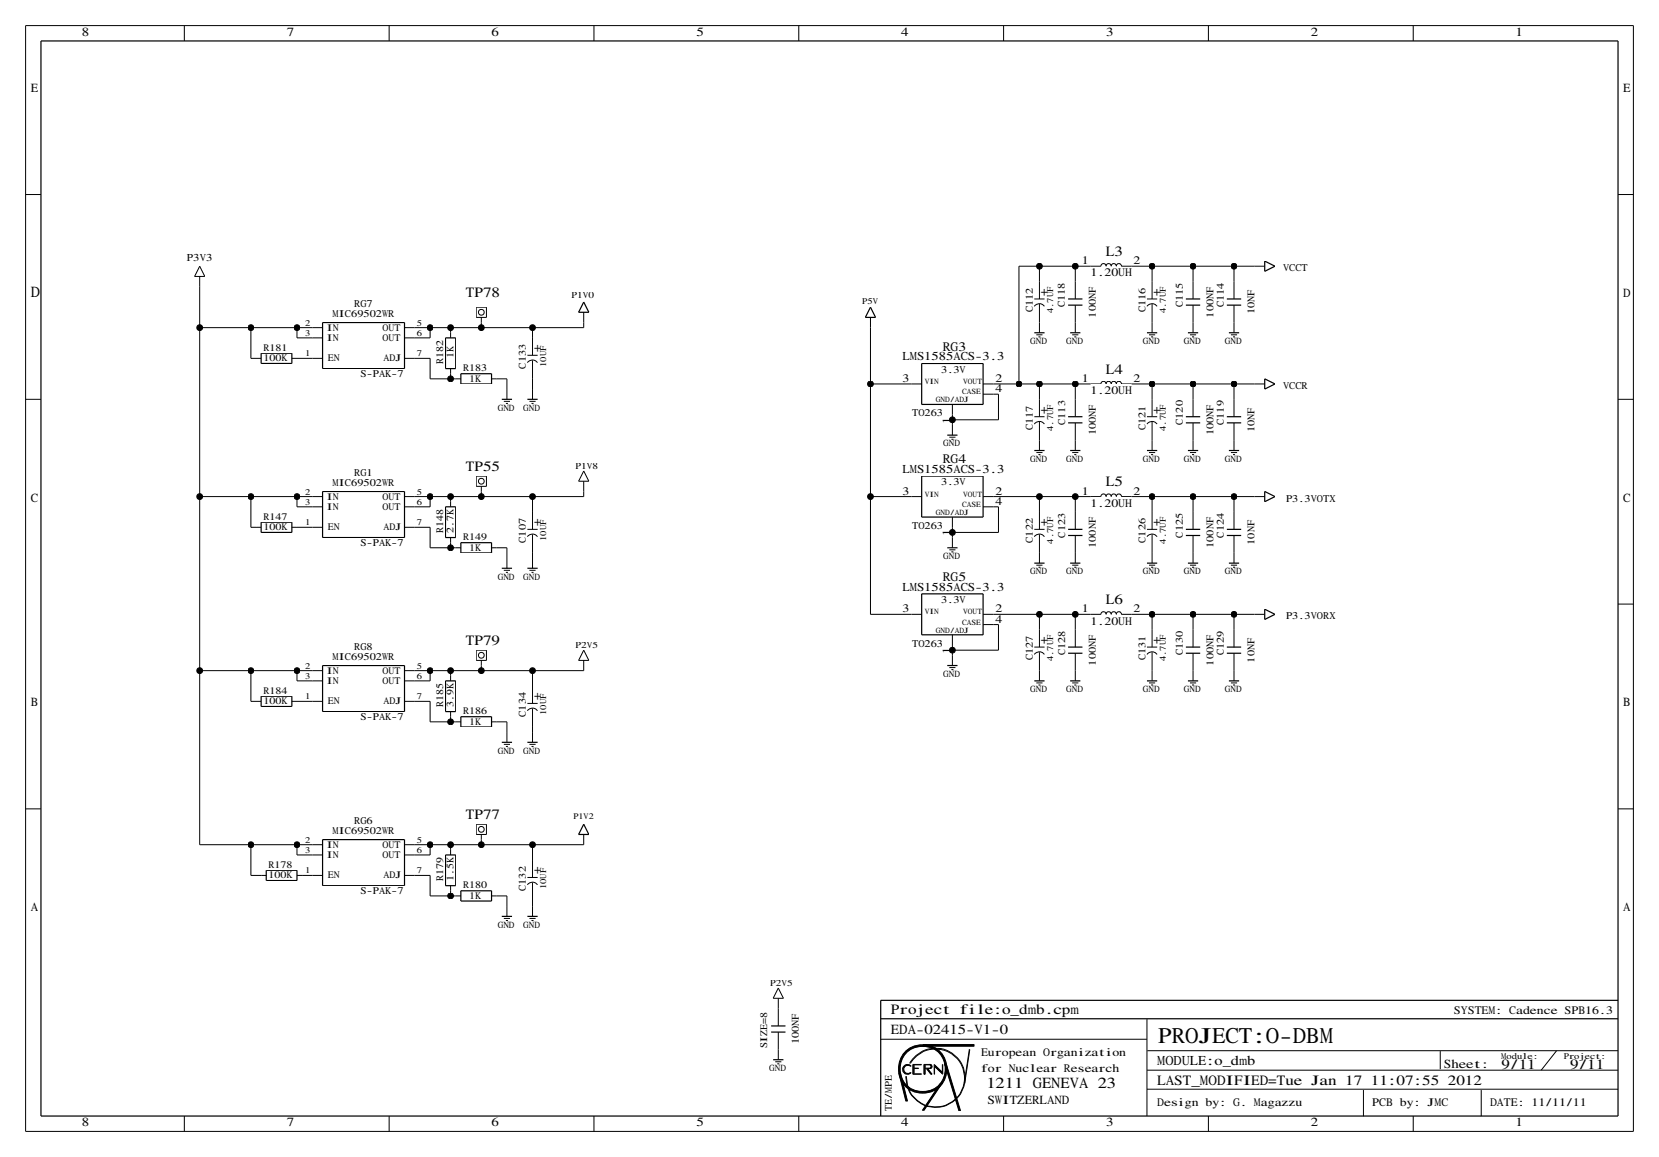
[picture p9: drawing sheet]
<svg xmlns="http://www.w3.org/2000/svg" width="411mm" height="287mm" viewBox="0 0 411 287" stroke-linecap="round" stroke-linejoin="round" font-family="sans-serif">
<g fill="none" stroke="#000" stroke-width=".25">
<path d="M6.3 6.4h398.8zM6.3 6.4v274.3zM45.7 6.4v3.8zM96.5 6.4v3.8zM147.3 6.4v3.8zM198.1 6.4v3.8zM248.9 6.4v3.8zM299.7 6.4v3.8zM350.5 6.4v3.8zM405.1 6.4v274.3zM6.3 48.3h3.9zM401.3 48.3h3.8z"/>
<path d="M48.3 68.6h2.5zM49.5 71.1v10.2zM49.5 68.6v2.5zM49.5 66l1.3 2.6zM49.5 66l-1.2 2.6zM118.1 76.2v2.5zM118.1 76.2h2.5zM118.1 78.7h2.5zM119.4 78.7v1.3zM120.6 76.2v2.5zM144.8 77.5v2.5zM215.9 78.7v2.6z"/>
<path d="M252.7 66v29.2zM252.7 66h5.1zM256.5 76a1.5 1.5 0 0 1 2.5 0M256.5 74.2h2.6zM257.8 66h8.9zM257.8 66v3.8zM257.8 75.4v4.6zM257.8 69.8v4.4zM266.7 66h3.8zM266.7 66v3.8zM266.7 75.7v4.3zM266.7 69.8v4.4z"/>
<path d="M270.5 66h2.5zM273.1 66a.66 .66 0 0 1 .6-.6 .66 .66 0 0 1 .7 .6M274.3 66a.66 .66 0 0 1 .7-.6 .66 .66 0 0 1 .6 .6M275.6 66a.66 .66 0 0 1 .7-.6 .66 .66 0 0 1 .6 .6M276.9 66a.66 .66 0 0 1 .6-.6 .66 .66 0 0 1 .7 .6M278.1 66h2.6zM280.7 66h5zM284.5 74.2h2.5zM284.5 76a1.5 1.5 0 0 1 2.5 0M285.8 66v3.8zM285.8 66h10.1zM285.8 75.4v4.6z"/>
<path d="M285.8 69.8v4.4zM295.9 66h10.2zM295.9 66v3.8zM295.9 75.7v4.3zM295.9 69.8v4.4zM306.1 66h5zM306.1 66v3.8zM306.1 75.7v4.3zM306.1 69.8v4.4zM311.2 66h2.5zM6.3 99.1h3.9zM49.5 81.3h12.7z"/>
<path d="M49.5 81.3v41.9zM62.2 81.3h11.5zM62.2 81.3v7.6zM62.2 88.9h1.3zM63.5 88.9h1.3zM72.4 88.9h1.3zM73.7 88.9h3.8zM73.7 81.3v2.5zM73.7 83.8h3.8zM73.7 81.3h3.8zM77.5 83.8h2.5zM77.5 81.3h2.5z"/>
<path d="M77.5 88.9h2.5zM100.3 88.9h2.6zM100.3 83.8h2.6zM100.3 81.3h2.6zM102.9 88.9h3.8zM102.9 83.8h3.8zM102.9 81.3h3.8zM106.7 94h5.1zM106.7 88.9v5.1zM106.7 81.3v2.5zM106.7 81.3h5.1zM111.8 92.7v1.3z"/>
<path d="M111.8 81.3v1.2zM111.8 91.4v1.3zM111.8 82.5v1.3zM111.8 81.3h7.6zM111.8 94h1.2zM113 94h1.3zM119.4 81.3h12.7zM119.4 80v1.3zM121.9 94h1.3zM123.2 94h2.5zM125 99.6h1.5zM125.7 94v2.5z"/>
<path d="M125.7 96.5v2.6zM130.8 90a1.5 1.5 0 0 1 2.5 0M130.8 88.1h2.5zM131.3 99.6h1.5zM132.1 81.3v2.5zM132.1 94v2.5zM132.1 96.5v2.6zM132.1 89.4v4.6zM132.1 83.8v4.3zM132.1 81.3h12.7zM144.8 80v1.3zM215.9 95.2h10.2z"/>
<path d="M215.9 95.2v28zM215.9 81.3v13.9zM226.1 95.2h2.5zM243.8 95.2h2.6zM243.8 97.8h2.6zM246.4 95.2h6.3zM246.4 97.8h1.3zM247.6 97.8v6.3zM252.7 95.2h5.1zM257 83.1h1.6zM257.6 83.6h.5zM257.8 95.2h8.9z"/>
<path d="M257.8 95.2v3.9zM257.8 80v2.5zM257.8 99.1v4.3zM265.9 83.1h1.6zM266.4 83.6h.6zM266.7 95.2v3.9zM266.7 95.2h3.8zM266.7 80v2.5zM266.7 99.1v4.3zM270.5 95.2h2.5zM273.1 95.2a.66 .66 0 0 1 .6-.6 .66 .66 0 0 1 .7 .6M274.3 95.2a.66 .66 0 0 1 .7-.6 .66 .66 0 0 1 .6 .6"/>
<path d="M275.6 95.2a.66 .66 0 0 1 .7-.6 .66 .66 0 0 1 .6 .6M276.9 95.2a.66 .66 0 0 1 .6-.6 .66 .66 0 0 1 .7 .6M278.1 95.2h2.6zM280.7 95.2h5zM285 83.1h1.5zM285.5 83.6h.5zM285.8 95.2v3.9zM285.8 95.2h10.1zM285.8 80v2.5zM285.8 99.1v4.3zM295.1 83.1h1.6zM295.7 83.6h.5z"/>
<path d="M295.9 95.2h10.2zM295.9 95.2v3.9zM295.9 99.1v4.3zM295.9 80v2.5zM305.3 83.1h1.5zM305.8 83.6h.5zM306.1 95.2h5zM306.1 95.2v3.9zM306.1 99.1v4.3zM306.1 80v2.5zM311.2 95.2h2.5zM401.3 99.1h3.8z"/>
<path d="M118.1 118.1v2.5zM118.1 118.1h2.5zM120.6 118.1v2.5zM125.5 100.1h.5zM131.8 100.1h.5zM143.5 119.4h2.5zM144.8 116.8l-1.3 2.6zM144.8 116.8l1.2 2.6zM144.8 119.4v2.5zM235.5 108.5h1.5zM236 109h.5zM236.2 102.9v1.2z"/>
<path d="M236.2 104.1v1.3zM236.2 105.4v2.5zM236.2 100.3v2.6zM236.2 104.1h11.4zM256.5 105.2a1.5 1.5 0 0 1 2.5 0M256.5 103.4h2.6zM257 112.3h1.6zM257.6 112.8h.5zM257.8 109.2v2.6zM257.8 104.6v4.6zM265.9 112.3h1.6zM266.4 112.8h.6z"/>
<path d="M266.7 109.2v2.6zM266.7 104.9v4.3zM284.5 103.4h2.5zM284.5 105.2a1.5 1.5 0 0 1 2.5 0M285 112.3h1.5zM285.5 112.8h.5zM285.8 109.2v2.6zM285.8 104.6v4.6zM295.1 112.3h1.6zM295.7 112.8h.5zM295.9 109.2v2.6zM295.9 104.9v4.3z"/>
<path d="M305.3 112.3h1.5zM305.8 112.8h.5zM306.1 104.9v4.3zM306.1 109.2v2.6zM49.5 123.2h12.7zM49.5 123.2v43.2zM62.2 123.2h11.5zM62.2 123.2v7.6zM62.2 130.8h1.3zM63.5 130.8h1.3zM72.4 130.8h1.3zM73.7 130.8h3.8z"/>
<path d="M73.7 123.2v2.5zM73.7 125.7h3.8zM73.7 123.2h3.8zM77.5 125.7h2.5zM77.5 123.2h2.5zM77.5 130.8h2.5zM100.3 130.8h2.6zM100.3 125.7h2.6zM100.3 123.2h2.6zM102.9 130.8h3.8zM102.9 125.7h3.8zM102.9 123.2h3.8z"/>
<path d="M106.7 135.9h5.1zM106.7 130.8v5.1zM106.7 123.2v2.5zM106.7 123.2h5.1zM111.8 134.6v1.3zM111.8 123.2v1.3zM111.8 133.3v1.3zM111.8 124.5v1.2zM111.8 123.2h7.6zM111.8 135.9h1.2zM113 135.9h1.3zM118.1 120.6h2.5z"/>
<path d="M119.4 123.2h12.7zM119.4 121.9v1.3zM119.4 120.6v1.3zM121.9 135.9h1.3zM123.2 135.9h2.5zM125.7 135.9v2.5zM125.7 138.4v2.6zM130.8 133.1a1.5 1.5 0 0 1 2.5 0M130.8 131.3h2.5zM132.1 123.2v3.8zM132.1 137.2v1.2zM132.1 132.6v4.6z"/>
<path d="M132.1 127v4.3zM132.1 138.4v2.6zM132.1 123.2h12.7zM144.8 121.9v1.3zM215.9 123.2v29.2zM215.9 123.2h10.2zM226.1 123.2h2.5zM235.5 136.4h1.5zM236 136.9h.5zM236.2 132.1h11.4zM236.2 130.8v1.3zM236.2 132.1v1.2z"/>
<path d="M236.2 133.3v2.6zM236.2 128.3v2.5zM243.8 123.2h2.6zM243.8 125.7h2.6zM246.4 125.7h1.2zM246.4 123.2h11.4zM247.6 125.7v6.4zM256.5 133.1a1.5 1.5 0 0 1 2.5 0M256.5 131.3h2.6zM257.8 123.2h8.9zM257.8 123.2v3.8zM257.8 137.2v2.5z"/>
<path d="M257.8 132.6v4.6zM257.8 127v4.3zM266.7 123.2v3.8zM266.7 123.2h3.8zM266.7 137.2v2.5zM266.7 132.8v4.4zM266.7 127v4.3zM270.5 123.2h2.5zM273.1 123.2a.66 .66 0 0 1 .6-.7 .66 .66 0 0 1 .7 .7M274.3 123.2a.66 .66 0 0 1 .7-.7 .66 .66 0 0 1 .6 .7M275.6 123.2a.66 .66 0 0 1 .7-.7 .66 .66 0 0 1 .6 .7M276.9 123.2a.66 .66 0 0 1 .6-.7 .66 .66 0 0 1 .7 .7"/>
<path d="M278.1 123.2h2.6zM280.7 123.2h5zM284.5 131.3h2.5zM284.5 133.1a1.5 1.5 0 0 1 2.5 0M285.8 123.2v3.8zM285.8 123.2h10.1zM285.8 137.2v2.5zM285.8 132.6v4.6zM285.8 127v4.3zM295.9 123.2h10.2zM295.9 123.2v3.8zM295.9 137.2v2.5z"/>
<path d="M295.9 132.8v4.4zM295.9 127v4.3zM306.1 123.2h5zM306.1 123.2v3.8zM306.1 132.8v4.4zM306.1 127v4.3zM306.1 137.2v2.5zM311.2 123.2h2.5zM125 141.5h1.5zM125.5 142h.5zM131.3 141.5h1.5zM131.8 142h.5z"/>
<path d="M215.9 152.4h10.2zM226.1 152.4h2.5zM236.2 157.5v2.5zM243.8 152.4h2.6zM243.8 154.9h2.6zM246.4 154.9h1.2zM246.4 152.4h11.4zM247.6 154.9v6.4zM257 140.2h1.6zM257.6 140.7h.5zM257.8 152.4h8.9zM257.8 152.4v3.8z"/>
<path d="M257.8 156.2v4.3zM265.9 140.2h1.6zM266.4 140.7h.6zM266.7 152.4v3.8zM266.7 152.4h3.8zM266.7 156.2v4.3zM270.5 152.4h2.5zM273.1 152.4a.66 .66 0 0 1 .6-.6 .66 .66 0 0 1 .7 .6M274.3 152.4a.66 .66 0 0 1 .7-.6 .66 .66 0 0 1 .6 .6M275.6 152.4a.66 .66 0 0 1 .7-.6 .66 .66 0 0 1 .6 .6M276.9 152.4a.66 .66 0 0 1 .6-.6 .66 .66 0 0 1 .7 .6M278.1 152.4h2.6z"/>
<path d="M280.7 152.4h5zM285 140.2h1.5zM285.5 140.7h.5zM285.8 152.4v3.8zM285.8 152.4h10.1zM285.8 156.2v4.3zM295.1 140.2h1.6zM295.7 140.7h.5zM295.9 152.4h10.2zM295.9 152.4v3.8zM295.9 156.2v4.3zM305.3 140.2h1.5z"/>
<path d="M305.8 140.7h.5zM306.1 152.4h5zM306.1 152.4v3.8zM306.1 156.2v4.3zM311.2 152.4h2.5zM401.3 149.9h3.8zM49.5 166.4h12.7zM49.5 166.4v43.1zM62.2 166.4h11.5zM62.2 166.4v7.6zM62.2 174h1.3zM63.5 174h1.3z"/>
<path d="M72.4 174h1.3zM73.7 174h3.8zM73.7 166.4v2.5zM73.7 168.9h3.8zM73.7 166.4h3.8zM77.5 168.9h2.5zM77.5 166.4h2.5zM77.5 174h2.5zM100.3 174h2.6zM100.3 168.9h2.6zM100.3 166.4h2.6zM102.9 174h3.8z"/>
<path d="M102.9 168.9h3.8zM102.9 166.4h3.8zM106.7 179.1h5.1zM106.7 174v5.1zM106.7 166.4v2.5zM106.7 166.4h5.1zM111.8 177.8v1.3zM111.8 166.4v1.2zM111.8 176.5v1.3zM111.8 167.6v1.3zM111.8 166.4h7.6zM111.8 179.1h1.2z"/>
<path d="M113 179.1h1.3zM118.1 161.3v2.5zM118.1 161.3h2.5zM118.1 163.8h2.5zM119.4 166.4h12.7zM119.4 165.1v1.3zM119.4 163.8v1.3zM120.6 161.3v2.5zM121.9 179.1h1.3zM123.2 179.1h2.5zM125.7 179.1v2.5zM130.8 176.3a1.5 1.5 0 0 1 2.5 0"/>
<path d="M130.8 174.5h2.5zM132.1 166.4v3.8zM132.1 175.8v4.5zM132.1 170.2v4.3zM132.1 166.4h12.7zM143.5 163.8h2.5zM144.8 161.3l-1.3 2.5zM144.8 163.8v2.6zM144.8 161.3l1.2 2.5zM235.5 165.6h1.5zM236 166.1h.5zM236.2 161.3h11.4z"/>
<path d="M236.2 160v1.3zM236.2 161.3v1.3zM236.2 162.6v2.5zM256.5 162.4a1.5 1.5 0 0 1 2.5 0M256.5 160.5h2.6zM257 169.4h1.6zM257.6 169.9h.5zM257.8 166.4v2.5zM257.8 161.8v4.6zM265.9 169.4h1.6zM266.4 169.9h.6zM266.7 166.4v2.5z"/>
<path d="M266.7 162.1v4.3zM284.5 160.5h2.5zM284.5 162.4a1.5 1.5 0 0 1 2.5 0M285 169.4h1.5zM285.5 169.9h.5zM285.8 166.4v2.5zM285.8 161.8v4.6zM295.1 169.4h1.6zM295.7 169.9h.5zM295.9 166.4v2.5zM295.9 162.1v4.3zM305.3 169.4h1.5z"/>
<path d="M305.8 169.9h.5zM306.1 162.1v4.3zM306.1 166.4v2.5zM125 184.7h1.5zM125.5 185.2h.5zM125.7 181.6v2.5zM131.3 184.7h1.5zM131.8 185.2h.5zM132.1 180.3v1.3zM132.1 181.6v2.5zM6.3 200.7h3.9zM49.5 209.5h12.7z"/>
<path d="M62.2 209.5h11.5zM62.2 209.5v7.7zM62.2 217.2h2.6zM64.8 217.2h1.2zM73.7 217.2h1.2zM73.7 209.5v2.6zM73.7 212.1h3.8zM73.7 209.5h3.8zM74.9 217.2h2.6zM77.5 212.1h2.5zM77.5 209.5h2.5zM77.5 217.2h2.5z"/>
<path d="M100.3 217.2h2.6zM100.3 212.1h2.6zM100.3 209.5h2.6zM102.9 217.2h3.8zM102.9 212.1h3.8zM102.9 209.5h3.8zM106.7 217.2v5zM106.7 209.5v2.6zM106.7 209.5h5.1zM111.8 209.5v1.3zM111.8 219.7v1.3zM111.8 210.8v1.3z"/>
<path d="M111.8 209.5h7.6zM118.1 204.5v2.5zM118.1 204.5h2.5zM118.1 207h2.5zM119.4 209.5h12.7zM119.4 208.3v1.2zM119.4 207v1.3zM120.6 204.5v2.5zM130.8 219.5a1.5 1.5 0 0 1 2.5 0M130.8 217.7h2.5zM132.1 209.5v3.9zM132.1 218.9v4.6z"/>
<path d="M132.1 213.4v4.3zM132.1 209.5h12.7zM144.8 207v2.5zM401.3 200.7h3.8zM106.7 222.2h5.1zM111.8 221v1.2zM111.8 222.2h1.2zM113 222.2h1.3zM121.9 222.2h1.3zM123.2 222.2h2.5zM125 227.8h1.5zM125.5 228.3h.5z"/>
<path d="M125.7 222.2v2.6zM125.7 224.8v2.5zM131.3 227.8h1.5zM131.8 228.3h.5zM132.1 223.5v1.3zM132.1 224.8v2.5zM191.8 247.6h2.5zM193 245.1l-1.2 2.5zM193 247.6v2.6zM193 245.1l1.3 2.5zM193 256v4.3zM193 250.2v4.3z"/>
<path d="M218.4 257.8h66.1zM228.9 259.4h12.8zM228.9 259.3h12.8zM228.9 259.5h12.8zM228.9 259.2h12.8zM228.9 259.1h12.8zM284.5 252.8v24.1zM45.7 276.9v3.8zM96.5 276.9v3.8zM147.3 276.9v3.8zM192.3 263.4h1.5zM192.8 263.9h.5z"/>
<path d="M193 260.3v2.6zM198.1 276.9v3.8zM222.9 266.1l1.8 7.1zM223 266.1l1.8 7.1zM223.1 266.1l1.8 7.1zM223.2 266.1l1.8 7.1zM223.3 266.1l1.8 7.1zM225.6 263.8a7.4 7.4 0 0 1 12.1-1.1 7.4 7.4 0 0 1-3.4 11.7 7.4 7.4 0 0 1-9.6-7.4M225.8 263.8a7.2 7.2 0 0 1 11.8-.9 7.2 7.2 0 0 1-3.4 11.4 7.2 7.2 0 0 1-9.4-7.3M225.8 266.1h.2zM225.8 264.5h.2zM225.8 264.5a1.01 1.01 0 0 0-1.4 .1 1.01 1.01 0 0 0 0 1.4 1.01 1.01 0 0 0 1.4 .1"/>
<path d="M225.9 264.5a1.11 1.11 0 0 0-1.6 0 1.11 1.11 0 0 0 0 1.6 1.11 1.11 0 0 0 1.6 0M226 264.5a1.2 1.2 0 0 0-1.8-.1 1.2 1.2 0 0 0 0 1.8 1.2 1.2 0 0 0 1.8-.1M226.4 264.1v2.4zM226.4 266.5h2.1zM226.4 264.1h2.1zM226.5 264.1v2.4zM226.6 264.1v2.4zM226.7 264.2v.8zM226.7 265.1h1.1zM226.7 264.2h1.8zM226.7 265.1v1.3zM226.7 266.4h1.8z"/>
<path d="M226.7 265h1.1zM227.8 265.1h.1M228.5 264.2h.1M228.5 266.5h.1M229.2 264.1v2.4zM229.2 266.5h.3zM229.2 264.1h1.4zM229.3 264.1v2.4zM229.4 264.1v2.4zM229.5 265h1.1zM229.5 264.2v.8zM229.5 265.1v1.4z"/>
<path d="M229.5 265.1h.3zM229.5 264.2h1.1zM229.8 265.1l1.1 1.4zM229.9 265.1l1.1 1.4zM230 265.1l1.1 1.4zM230.1 265.1l1.1 1.4zM230.1 265.1h.5zM230.5 264.1a.49 .49 0 0 1 .6 .5 .49 .49 0 0 1-.6 .5M230.5 264.1a.48 .48 0 0 1 .5 .5 .48 .48 0 0 1-.5 .5M230.6 264.2a.38 .38 0 0 1 .3 .4 .38 .38 0 0 1-.3 .4M230.6 264.1a.49 .49 0 0 1 .6 .5 .49 .49 0 0 1-.6 .5M230.9 266.5h.3z"/>
<path d="M231.7 264.1l2 1.9zM231.7 264.1v2.4zM231.8 266.5h.1M231.8 264.6l2 1.9zM231.8 264.3l1.9 1.8zM231.8 264.4l1.9 1.8zM231.8 264.5l1.9 1.8zM231.8 264.6v1.9zM233.3 268.6l-4.5 6.9zM233.4 268.6l-4.5 6.9zM233.5 268.6l-4.5 6.9zM233.6 268.6l-4.5 6.9z"/>
<path d="M233.7 268.6l-4.5 6.9zM233.7 264.1h.1M233.7 264.1v1.9zM233.8 264.1v2.4zM234.3 263.9l3.5 11.7zM234.4 263.9l3.5 11.7zM234.5 263.9l3.5 11.7zM234.6 263.9l3.6 11.7zM234.7 263.9l3.6 11.7zM240.4 260.2l-1.2 8.5zM240.5 260.3l-1.2 8.5zM248.9 276.9v3.8z"/>
<path d="M284.5 270.2h116.8zM284.5 265.5h116.8zM284.6 260.7h116.7zM299.7 276.9v3.8zM338.2 270.4v6.5zM350.5 276.9v3.8zM357.2 260.8v4.4zM367.4 270.4v6.5zM386.1 260.7l-3.8 4.8zM6.3 280.7h398.8z"/>
<circle cx="119.4" cy="77.5" r=".72"/>
<circle cx="119.4" cy="119.4" r=".72"/>
<circle cx="119.4" cy="162.6" r=".72"/>
<circle cx="119.4" cy="205.7" r=".72"/>
<circle cx="228.8" cy="265.2" r="6"/>
<circle cx="228.8" cy="265.2" r="5.9"/>
<circle cx="228.8" cy="265.2" r="5.8"/>
<circle cx="228.8" cy="265.2" r="5.7"/>
<circle cx="228.8" cy="265.2" r="5.6"/>
</g>
<g fill="#000" stroke="#000" stroke-width=".25">
<circle cx="257.8" cy="66" r=".72"/>
<circle cx="266.7" cy="66" r=".72"/>
<circle cx="285.7" cy="66" r=".72"/>
<circle cx="295.9" cy="66" r=".72"/>
<circle cx="306.1" cy="66" r=".72"/>
<circle cx="49.5" cy="81.3" r=".72"/>
<circle cx="62.2" cy="81.3" r=".72"/>
<circle cx="73.7" cy="81.3" r=".72"/>
<circle cx="106.7" cy="81.3" r=".72"/>
<circle cx="111.8" cy="94" r=".72"/>
<circle cx="111.8" cy="81.3" r=".72"/>
<circle cx="119.4" cy="81.3" r=".72"/>
<circle cx="132.1" cy="81.3" r=".72"/>
<circle cx="215.9" cy="95.3" r=".72"/>
<circle cx="252.7" cy="95.3" r=".72"/>
<circle cx="257.8" cy="95.3" r=".72"/>
<circle cx="266.7" cy="95.3" r=".72"/>
<circle cx="285.8" cy="95.3" r=".72"/>
<circle cx="295.9" cy="95.3" r=".72"/>
<circle cx="306.1" cy="95.3" r=".72"/>
<circle cx="236.2" cy="104.1" r=".72"/>
<circle cx="49.5" cy="123.2" r=".72"/>
<circle cx="62.2" cy="123.2" r=".72"/>
<circle cx="73.7" cy="123.2" r=".72"/>
<circle cx="106.7" cy="123.2" r=".72"/>
<circle cx="111.8" cy="135.9" r=".72"/>
<circle cx="111.8" cy="123.2" r=".72"/>
<circle cx="119.4" cy="123.2" r=".72"/>
<circle cx="132.1" cy="123.2" r=".72"/>
<circle cx="215.9" cy="123.2" r=".72"/>
<circle cx="236.2" cy="132.1" r=".72"/>
<circle cx="257.8" cy="123.2" r=".72"/>
<circle cx="266.7" cy="123.2" r=".72"/>
<circle cx="285.8" cy="123.2" r=".72"/>
<circle cx="295.9" cy="123.2" r=".72"/>
<circle cx="306.1" cy="123.2" r=".72"/>
<circle cx="257.8" cy="152.4" r=".72"/>
<circle cx="266.7" cy="152.4" r=".72"/>
<circle cx="285.8" cy="152.4" r=".72"/>
<circle cx="295.9" cy="152.4" r=".72"/>
<circle cx="306.1" cy="152.4" r=".72"/>
<circle cx="49.5" cy="166.4" r=".72"/>
<circle cx="62.2" cy="166.4" r=".72"/>
<circle cx="73.7" cy="166.4" r=".72"/>
<circle cx="106.7" cy="166.4" r=".72"/>
<circle cx="111.8" cy="166.4" r=".72"/>
<circle cx="111.8" cy="179.1" r=".72"/>
<circle cx="119.4" cy="166.4" r=".72"/>
<circle cx="132.1" cy="166.4" r=".72"/>
<circle cx="236.2" cy="161.3" r=".72"/>
<circle cx="62.2" cy="209.6" r=".72"/>
<circle cx="73.7" cy="209.6" r=".72"/>
<circle cx="106.7" cy="209.6" r=".72"/>
<circle cx="111.8" cy="209.6" r=".72"/>
<circle cx="119.4" cy="209.6" r=".72"/>
<circle cx="132.1" cy="209.6" r=".72"/>
<circle cx="111.8" cy="222.3" r=".72"/>
</g>
<g fill="none" stroke="#000" stroke-width=".3">
<path d="M10.2 10.2h391.1zM10.2 10.2v266.7zM401.3 10.2v266.7zM143.5 77.5h2.5zM144.8 74.9l-1.3 2.6zM144.8 74.9l1.2 2.6zM214.6 78.7h2.6zM215.9 76.2l1.3 2.5zM215.9 76.2l-1.3 2.5zM264.9 74.2h3.6zM264.9 75.7h3.6zM294.1 74.2h3.6z"/>
<path d="M294.1 75.7h3.6zM304.3 74.2h3.5zM304.3 75.7h3.5zM313.7 64.8l2.5 1.2zM313.7 64.8v2.5zM313.7 67.3l2.5-1.3zM64.8 87.6h7.6zM64.8 90.2h7.6zM64.8 87.6v2.6zM72.4 87.6v2.6zM80 91.4h20.3zM80 80h20.3z"/>
<path d="M80 80v11.4zM100.3 80v11.4zM110.5 83.8h2.5zM110.5 91.4h2.5zM110.5 83.8v7.6zM113 83.8v7.6zM114.3 92.7v2.5zM114.3 92.7h7.6zM114.3 95.2h7.6zM121.9 92.7v2.5zM124.5 99.1h2.5zM130.8 99.1h2.5z"/>
<path d="M228.6 90.2v10.1zM228.6 90.2h15.2zM243.8 90.2v10.1zM256.5 82.5h2.6zM265.4 82.5h2.6zM284.5 82.5h2.5zM294.6 82.5h2.6zM304.8 82.5h2.5zM313.7 96.5l2.5-1.3zM313.7 94v2.5zM313.7 94l2.5 1.2zM228.6 100.3h15.2z"/>
<path d="M228.6 118.1v10.2zM228.6 118.1h15.2zM235 107.9h2.5zM243.8 118.1v10.2zM256.5 111.8h2.6zM264.9 103.4h3.6zM264.9 104.9h3.6zM265.4 111.8h2.6zM284.5 111.8h2.5zM294.1 103.4h3.6zM294.1 104.9h3.6zM294.6 111.8h2.6z"/>
<path d="M304.3 103.4h3.5zM304.3 104.9h3.5zM304.8 111.8h2.5zM64.8 129.5h7.6zM64.8 132.1h7.6zM64.8 129.5v2.6zM72.4 129.5v2.6zM80 133.3h20.3zM80 121.9h20.3zM80 121.9v11.4zM100.3 121.9v11.4zM110.5 125.7h2.5z"/>
<path d="M110.5 133.3h2.5zM110.5 125.7v7.6zM113 125.7v7.6zM114.3 134.6v2.6zM114.3 134.6h7.6zM114.3 137.2h7.6zM121.9 134.6v2.6zM228.6 128.3h15.2zM235 135.9h2.5zM256.5 139.7h2.6zM264.9 131.3h3.6zM264.9 132.8h3.6z"/>
<path d="M265.4 139.7h2.6zM284.5 139.7h2.5zM294.1 131.3h3.6zM294.1 132.8h3.6zM294.6 139.7h2.6zM304.3 131.3h3.5zM304.3 132.8h3.5zM304.8 139.7h2.5zM313.7 121.9l2.5 1.3zM313.7 121.9v2.6zM313.7 124.5l2.5-1.3zM124.5 141h2.5z"/>
<path d="M130.8 141h2.5zM228.6 157.5h15.2zM228.6 147.3v10.2zM228.6 147.3h15.2zM243.8 147.3v10.2zM313.7 151.1l2.5 1.3zM313.7 151.1v2.6zM313.7 153.7l2.5-1.3zM64.8 172.7h7.6zM64.8 175.3h7.6zM64.8 172.7v2.6zM72.4 172.7v2.6z"/>
<path d="M80 176.5h20.3zM80 165.1h20.3zM80 165.1v11.4zM100.3 165.1v11.4zM110.5 168.9h2.5zM110.5 176.5h2.5zM110.5 168.9v7.6zM113 168.9v7.6zM114.3 177.8v2.5zM114.3 177.8h7.6zM121.9 177.8v2.5zM235 165.1h2.5z"/>
<path d="M256.5 168.9h2.6zM264.9 160.5h3.6zM264.9 162.1h3.6zM265.4 168.9h2.6zM284.5 168.9h2.5zM294.1 160.5h3.6zM294.1 162.1h3.6zM294.6 168.9h2.6zM304.3 160.5h3.5zM304.3 162.1h3.5zM304.8 168.9h2.5zM114.3 180.3h7.6z"/>
<path d="M124.5 184.1h2.5zM130.8 184.1h2.5zM66 215.9v2.5zM66 215.9h7.7zM66 218.4h7.7zM73.7 215.9v2.5zM80 219.7h20.3zM80 208.3h20.3zM80 208.3v11.4zM100.3 208.3v11.4zM110.5 212.1h2.5zM110.5 219.7h2.5z"/>
<path d="M110.5 212.1v7.6zM113 212.1v7.6zM143.5 207h2.5zM144.8 204.5l-1.3 2.5zM144.8 204.5l1.2 2.5zM114.3 221v2.5zM114.3 221h7.6zM114.3 223.5h7.6zM121.9 221v2.5zM124.5 227.3h2.5zM130.8 227.3h2.5zM191.3 254.5h3.5z"/>
<path d="M191.3 256h3.5zM218.4 252.7h182.9zM218.4 248.2h182.9zM218.4 248.2v28.7zM10.2 276.9h391.1zM191.8 262.9h2.5z"/>
</g>
<text font-size="5.6" x="287.3" y="258.8">PROJECT:O-DBM</text>
<g font-size="3.8">
<text x="7.6" y="73.7">D</text>
<text x="244.7" y="270">1211 GENEVA 23</text>
</g>
<g font-size="3.5">
<text x="274.3" y="63.5">L3</text>
<text x="115.6" y="73.7">TP78</text>
<text x="274.3" y="92.7">L4</text>
<text x="115.6" y="116.8">TP55</text>
<text x="274.3" y="120.6">L5</text>
<text x="274.3" y="149.9">L6</text>
<text x="115.6" y="160">TP79</text>
<text x="115.6" y="203.2">TP77</text>
<text x="221" y="251.5">Project</text>
<text x="238.1" y="251.5">fi le:o_dmb.cpm</text>
<text x="221" y="256.5">EDA-02415-V1-0</text>
<text x="287" y="269.2">LAST_MODIFIED=Tue Jan 17</text>
<text x="340" y="269.2">11:07:55</text>
<text x="359.1" y="269.2">2012</text>
<text x="372.4" y="265.2">9/11</text>
<text x="389.5" y="265.2">9/11</text>
</g>
<text font-size="3.4" x="287" y="264.2">MODULE:o_dmb</text>
<g font-size="3.2">
<text x="233.8" y="87">RG3</text>
<text x="233.8" y="114.9">RG4</text>
<text x="233.8" y="144.1">RG5</text>
</g>
<g font-size="3.1">
<text x="20.3" y="8.9">8</text>
<text x="71.1" y="8.9">7</text>
<text x="121.9" y="8.9">6</text>
<text x="172.7" y="8.9">5</text>
<text x="223.5" y="8.9">4</text>
<text x="274.3" y="8.9">3</text>
<text x="325.1" y="8.9">2</text>
<text x="375.9" y="8.9">1</text>
<text x="7.6" y="22.9">E</text>
<text x="402.6" y="22.9">E</text>
<text x="259.8" y="73.4" transform="rotate(-90 259.8 73.4)">+</text>
<text x="287.8" y="73.4" transform="rotate(-90 287.8 73.4)">+</text>
<text x="402.6" y="73.7">D</text>
<text x="134.1" y="87.4" transform="rotate(-90 134.1 87.4)">+</text>
<text x="259.8" y="102.6" transform="rotate(-90 259.8 102.6)">+</text>
<text x="287.8" y="102.6" transform="rotate(-90 287.8 102.6)">+</text>
<text x="7.6" y="124.5">C</text>
<text x="402.6" y="124.5">C</text>
<text x="134.1" y="130.6" transform="rotate(-90 134.1 130.6)">+</text>
<text x="259.8" y="130.6" transform="rotate(-90 259.8 130.6)">+</text>
<text x="287.8" y="130.6" transform="rotate(-90 287.8 130.6)">+</text>
<text x="259.8" y="159.8" transform="rotate(-90 259.8 159.8)">+</text>
<text x="287.8" y="159.8" transform="rotate(-90 287.8 159.8)">+</text>
<text x="134.1" y="173.7" transform="rotate(-90 134.1 173.7)">+</text>
<text x="7.6" y="175.3">B</text>
<text x="402.6" y="175.3">B</text>
<text x="134.1" y="216.9" transform="rotate(-90 134.1 216.9)">+</text>
<text x="7.6" y="226.1">A</text>
<text x="402.6" y="226.1">A</text>
<text x="358.1" y="264.9">Sheet :</text>
<text x="244.9" y="273.8">SWITZERLAND</text>
<text x="20.3" y="279.4">8</text>
<text x="71.1" y="279.4">7</text>
<text x="121.9" y="279.4">6</text>
<text x="172.7" y="279.4">5</text>
<text x="223.5" y="279.4">4</text>
<text x="274.3" y="279.4">3</text>
<text x="325.1" y="279.4">2</text>
<text x="375.9" y="279.4">1</text>
</g>
<g font-size="3">
<text x="223.8" y="89.4">LMS1585ACS-3.3</text>
<text x="223.8" y="117.3">LMS1585ACS-3.3</text>
<text x="223.8" y="146.6">LMS1585ACS-3.3</text>
</g>
<g font-size="2.9">
<text x="268.3" y="65.5">1</text>
<text x="281.2" y="65.5">2</text>
<text x="270.5" y="68.6">1.20UH</text>
<text x="223.8" y="94.7">3</text>
<text x="246.9" y="94.7">2</text>
<text x="268.3" y="94.7">1</text>
<text x="281.2" y="94.7">2</text>
<text x="246.9" y="97.3">4</text>
<text x="270.5" y="97.8">1.20UH</text>
<text x="235.7" y="105.1" transform="rotate(-90 235.7 105.1)">1</text>
<text x="223.8" y="122.7">3</text>
<text x="246.9" y="122.7">2</text>
<text x="246.9" y="125.2">4</text>
<text x="268.3" y="122.7">1</text>
<text x="270.5" y="125.7">1.20UH</text>
<text x="281.2" y="122.7">2</text>
<text x="235.7" y="133" transform="rotate(-90 235.7 133)">1</text>
<text x="223.8" y="151.9">3</text>
<text x="246.9" y="151.9">2</text>
<text x="246.9" y="154.4">4</text>
<text x="268.3" y="151.9">1</text>
<text x="270.5" y="154.9">1.20UH</text>
<text x="281.2" y="151.9">2</text>
<text x="235.7" y="162.2" transform="rotate(-90 235.7 162.2)">1</text>
<text x="360.6" y="251.5">SYSTEM: Cadence SPB16.3</text>
<text x="243.3" y="261.9">European Organizat ion</text>
<text x="243.5" y="265.9">for Nuclear Research</text>
<text x="287" y="274.3">Design by: G.</text>
<text x="311" y="274.3">Magazzu</text>
<text x="340.4" y="274.3">PCB by: JMC</text>
<text x="369.6" y="274.3">DATE: 11/11/11</text>
</g>
<g font-size="2.6">
<text x="46.4" y="64.8">P3V3</text>
<text x="318.2" y="67.3">VCCT</text>
<text x="87.9" y="76.2">RG7</text>
<text x="256.2" y="77.5" transform="rotate(-90 256.2 77.5)">C112</text>
<text x="264.2" y="76.2" transform="rotate(-90 264.2 76.2)">C118</text>
<text x="284.1" y="77.5" transform="rotate(-90 284.1 77.5)">C116</text>
<text x="293.4" y="76.2" transform="rotate(-90 293.4 76.2)">C115</text>
<text x="303.5" y="76.2" transform="rotate(-90 303.5 76.2)">C114</text>
<text x="311.1" y="78" transform="rotate(-90 311.1 78)">10NF</text>
<text x="82.5" y="78.7">MIC69502WR</text>
<text x="271.8" y="78.8" transform="rotate(-90 271.8 78.8)">100NF</text>
<text x="301" y="78.8" transform="rotate(-90 301 78.8)">100NF</text>
<text x="89.4" y="93.5">S-PAK-7</text>
<text x="130.4" y="91.5" transform="rotate(-90 130.4 91.5)">C133</text>
<text x="233.4" y="92.5">3.3V</text>
<text x="318.2" y="96.5">VCCR</text>
<text x="226.3" y="103.3">TO263</text>
<text x="256.2" y="106.7" transform="rotate(-90 256.2 106.7)">C117</text>
<text x="264.2" y="105.4" transform="rotate(-90 264.2 105.4)">C113</text>
<text x="271.8" y="108" transform="rotate(-90 271.8 108)">100NF</text>
<text x="284.1" y="106.7" transform="rotate(-90 284.1 106.7)">C121</text>
<text x="293.4" y="105.4" transform="rotate(-90 293.4 105.4)">C120</text>
<text x="301" y="108" transform="rotate(-90 301 108)">100NF</text>
<text x="303.5" y="105.4" transform="rotate(-90 303.5 105.4)">C119</text>
<text x="311.2" y="107.2" transform="rotate(-90 311.2 107.2)">10NF</text>
<text x="87.9" y="118.1">RG1</text>
<text x="82.5" y="120.6">MIC69502WR</text>
<text x="233.4" y="120.4">3.3V</text>
<text x="319" y="124.5">P3.3VOTX</text>
<text x="226.3" y="131.2">TO263</text>
<text x="89.4" y="135.4">S-PAK-7</text>
<text x="130.4" y="134.6" transform="rotate(-90 130.4 134.6)">C107</text>
<text x="256.2" y="134.6" transform="rotate(-90 256.2 134.6)">C122</text>
<text x="264.2" y="133.3" transform="rotate(-90 264.2 133.3)">C123</text>
<text x="271.8" y="135.9" transform="rotate(-90 271.8 135.9)">100NF</text>
<text x="284.1" y="134.6" transform="rotate(-90 284.1 134.6)">C126</text>
<text x="293.4" y="133.3" transform="rotate(-90 293.4 133.3)">C125</text>
<text x="301" y="135.9" transform="rotate(-90 301 135.9)">100NF</text>
<text x="303.5" y="133.3" transform="rotate(-90 303.5 133.3)">C124</text>
<text x="311.1" y="135.1" transform="rotate(-90 311.1 135.1)">10NF</text>
<text x="233.4" y="149.6">3.3V</text>
<text x="319" y="153.7">P3.3VORX</text>
<text x="87.9" y="161.3">RG8</text>
<text x="226.3" y="160.4">TO263</text>
<text x="82.5" y="163.8">MIC69502WR</text>
<text x="256.2" y="163.8" transform="rotate(-90 256.2 163.8)">C127</text>
<text x="264.2" y="162.6" transform="rotate(-90 264.2 162.6)">C128</text>
<text x="271.8" y="165.1" transform="rotate(-90 271.8 165.1)">100NF</text>
<text x="284.1" y="163.8" transform="rotate(-90 284.1 163.8)">C131</text>
<text x="293.4" y="162.6" transform="rotate(-90 293.4 162.6)">C130</text>
<text x="301" y="165.1" transform="rotate(-90 301 165.1)">100NF</text>
<text x="303.5" y="162.6" transform="rotate(-90 303.5 162.6)">C129</text>
<text x="311.1" y="164.4" transform="rotate(-90 311.1 164.4)">10NF</text>
<text x="89.4" y="178.6">S-PAK-7</text>
<text x="130.4" y="177.8" transform="rotate(-90 130.4 177.8)">C134</text>
<text x="82.5" y="207">MIC69502WR</text>
<text x="87.9" y="204.5">RG6</text>
<text x="89.4" y="221.7">S-PAK-7</text>
<text x="130.5" y="221" transform="rotate(-90 130.5 221)">C132</text>
<text x="198.1" y="259.1" transform="rotate(-90 198.1 259.1)">100NF</text>
</g>
<g font-size="2.5">
<text x="81.2" y="82">IN</text>
<text x="94.8" y="82">OUT</text>
<text x="65.3" y="89.7">100K</text>
<text x="65.3" y="87">R181</text>
<text x="81.2" y="84.6">IN</text>
<text x="81.3" y="89.7">EN</text>
<text x="94.8" y="84.6">OUT</text>
<text x="95.1" y="89.7">ADJ</text>
<text x="112.5" y="88.9" transform="rotate(-90 112.5 88.9)">1K</text>
<text x="109.9" y="90.4" transform="rotate(-90 109.9 90.4)">R182</text>
<text x="114.9" y="92.1">R183</text>
<text x="116.4" y="94.7">1K</text>
<text x="81.2" y="124">IN</text>
<text x="94.8" y="124">OUT</text>
<text x="65.3" y="131.6">100K</text>
<text x="65.3" y="128.9">R147</text>
<text x="81.2" y="126.5">IN</text>
<text x="81.3" y="131.6">EN</text>
<text x="94.8" y="126.5">OUT</text>
<text x="95.1" y="131.6">ADJ</text>
<text x="109.9" y="132.3" transform="rotate(-90 109.9 132.3)">R148</text>
<text x="112.5" y="132.3" transform="rotate(-90 112.5 132.3)">2.7K</text>
<text x="114.9" y="134">R149</text>
<text x="116.4" y="136.7">1K</text>
<text x="81.2" y="167.1">IN</text>
<text x="94.8" y="167.1">OUT</text>
<text x="65.3" y="172.1">R184</text>
<text x="81.2" y="169.7">IN</text>
<text x="94.8" y="169.7">OUT</text>
<text x="65.3" y="174.8">100K</text>
<text x="81.3" y="174.8">EN</text>
<text x="95.1" y="174.8">ADJ</text>
<text x="109.9" y="175.4" transform="rotate(-90 109.9 175.4)">R185</text>
<text x="112.5" y="175.4" transform="rotate(-90 112.5 175.4)">3.9K</text>
<text x="114.9" y="177.2">R186</text>
<text x="116.4" y="179.8">1K</text>
<text x="66.6" y="215.3">R178</text>
<text x="81.2" y="210.3">IN</text>
<text x="81.2" y="212.9">IN</text>
<text x="94.8" y="212.9">OUT</text>
<text x="94.8" y="210.3">OUT</text>
<text x="66.6" y="217.9">100K</text>
<text x="81.3" y="217.9">EN</text>
<text x="95.1" y="217.9">ADJ</text>
<text x="109.9" y="218.6" transform="rotate(-90 109.9 218.6)">R179</text>
<text x="112.5" y="218.6" transform="rotate(-90 112.5 218.6)">1.5K</text>
<text x="114.9" y="220.4">R180</text>
<text x="116.4" y="223">1K</text>
<text x="190.2" y="260.1" transform="rotate(-90 190.2 260.1)">SIZE=8</text>
<text x="221.2" y="275.6" transform="rotate(-90 221.2 275.6)">TE/MPE</text>
</g>
<g font-size="2.3">
<text x="141.7" y="73.9">P1V0</text>
<text x="255.5" y="85.3">GND</text>
<text x="264.4" y="85.3">GND</text>
<text x="283.5" y="85.3">GND</text>
<text x="293.6" y="85.3">GND</text>
<text x="303.8" y="85.3">GND</text>
<text x="123.4" y="101.9">GND</text>
<text x="129.8" y="101.9">GND</text>
<text x="233.9" y="110.7">GND</text>
<text x="142.7" y="116.3">P1V8</text>
<text x="255.5" y="114.6">GND</text>
<text x="264.4" y="114.6">GND</text>
<text x="283.5" y="114.6">GND</text>
<text x="293.6" y="114.6">GND</text>
<text x="303.8" y="114.6">GND</text>
<text x="123.4" y="143.8">GND</text>
<text x="129.8" y="143.8">GND</text>
<text x="233.9" y="138.7">GND</text>
<text x="255.5" y="142.5">GND</text>
<text x="264.4" y="142.5">GND</text>
<text x="283.5" y="142.5">GND</text>
<text x="293.6" y="142.5">GND</text>
<text x="303.8" y="142.5">GND</text>
<text x="142.7" y="160.8">P2V5</text>
<text x="233.9" y="167.9">GND</text>
<text x="255.5" y="171.7">GND</text>
<text x="264.4" y="171.7">GND</text>
<text x="283.5" y="171.7">GND</text>
<text x="293.6" y="171.7">GND</text>
<text x="303.8" y="171.7">GND</text>
<text x="123.4" y="186.9">GND</text>
<text x="129.8" y="186.9">GND</text>
<text x="123.4" y="230.1">GND</text>
<text x="129.8" y="230.1">GND</text>
<text x="191" y="244.6">P2V5</text>
<text x="190.8" y="265.7">GND</text>
</g>
<g font-size="2.2">
<text x="213.9" y="75.4">P5V</text>
<text x="261.2" y="77.7" transform="rotate(-90 261.2 77.7)">4.7UF</text>
<text x="289.2" y="77.7" transform="rotate(-90 289.2 77.7)">4.7UF</text>
<text x="75.7" y="83.3">3</text>
<text x="75.7" y="80.8">2</text>
<text x="103.4" y="83.3">6</text>
<text x="103.4" y="80.8">5</text>
<text x="75.7" y="88.4">1</text>
<text x="103.4" y="88.4">7</text>
<text x="135.5" y="91" transform="rotate(-90 135.5 91)">10UF</text>
<text x="261.2" y="106.9" transform="rotate(-90 261.2 106.9)">4.7UF</text>
<text x="289.2" y="106.9" transform="rotate(-90 289.2 106.9)">4.7UF</text>
<text x="75.7" y="125.2">3</text>
<text x="75.7" y="122.7">2</text>
<text x="103.4" y="125.2">6</text>
<text x="103.4" y="122.7">5</text>
<text x="75.7" y="130.3">1</text>
<text x="103.4" y="130.3">7</text>
<text x="135.5" y="134.2" transform="rotate(-90 135.5 134.2)">10UF</text>
<text x="261.2" y="134.8" transform="rotate(-90 261.2 134.8)">4.7UF</text>
<text x="289.2" y="134.8" transform="rotate(-90 289.2 134.8)">4.7UF</text>
<text x="75.7" y="165.9">2</text>
<text x="103.4" y="165.9">5</text>
<text x="261.2" y="164.1" transform="rotate(-90 261.2 164.1)">4.7UF</text>
<text x="289.2" y="164.1" transform="rotate(-90 289.2 164.1)">4.7UF</text>
<text x="75.7" y="173.5">1</text>
<text x="75.7" y="168.4">3</text>
<text x="103.4" y="168.4">6</text>
<text x="103.4" y="173.5">7</text>
<text x="135.5" y="177.4" transform="rotate(-90 135.5 177.4)">10UF</text>
<text x="75.7" y="209">2</text>
<text x="103.4" y="209">5</text>
<text x="75.7" y="211.6">3</text>
<text x="103.4" y="211.6">6</text>
<text x="75.7" y="216.7">1</text>
<text x="103.4" y="216.7">7</text>
<text x="135.5" y="220.5" transform="rotate(-90 135.5 220.5)">10UF</text>
<text x="372.4" y="262.6">Module:</text>
<text x="387.9" y="262.6">Project :</text>
</g>
<text font-size="2.1" x="142.2" y="203.2">P1V2</text>
<g font-size="2">
<text x="229.4" y="95.2">VIN</text>
<text x="238.9" y="95.2">VOUT</text>
<text x="232.1" y="99.8">GND/ADJ</text>
<text x="238.6" y="97.8">CASE</text>
<text x="229.4" y="123.2">VIN</text>
<text x="238.6" y="125.7">CASE</text>
<text x="238.9" y="123.2">VOUT</text>
<text x="232.1" y="127.8">GND/ADJ</text>
<text x="229.4" y="152.4">VIN</text>
<text x="238.6" y="154.9">CASE</text>
<text x="238.9" y="152.4">VOUT</text>
<text x="232.1" y="157">GND/ADJ</text>
</g>
</svg>
